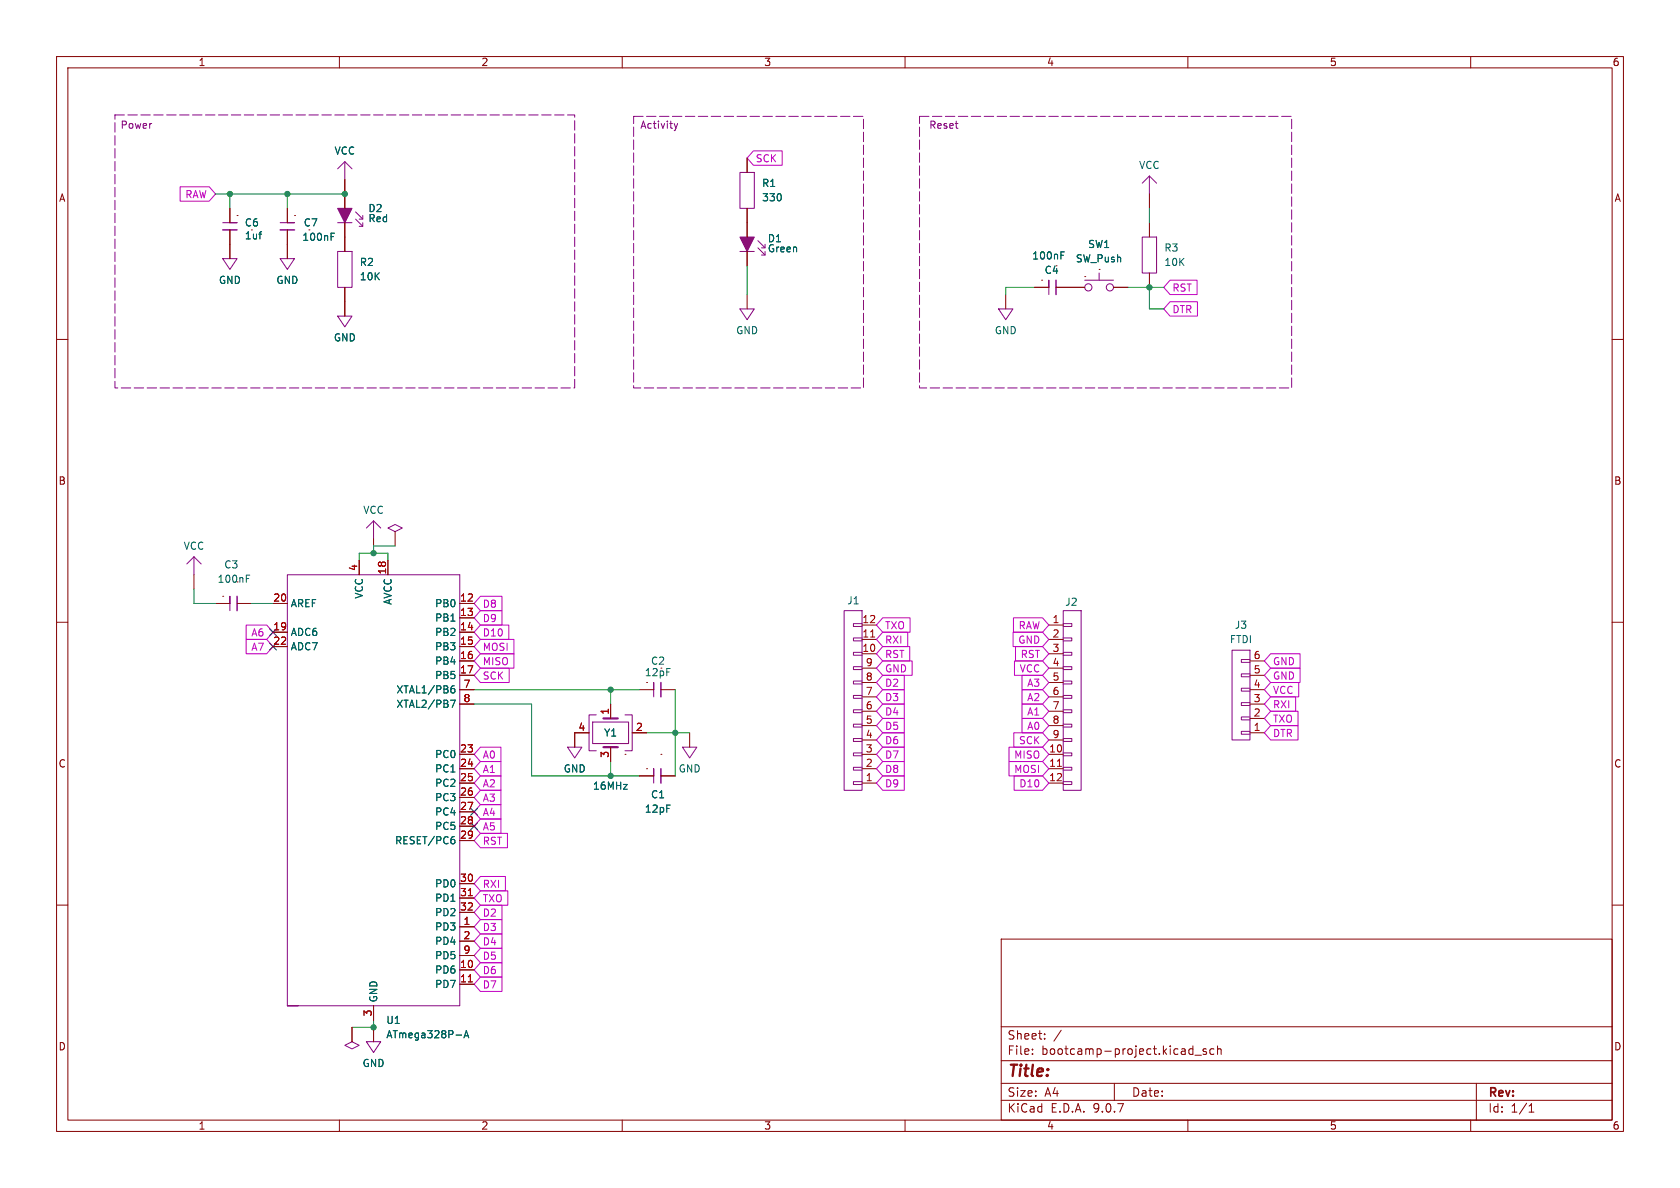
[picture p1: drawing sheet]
<svg xmlns="http://www.w3.org/2000/svg" width="297mm" height="210mm" viewBox="0 0 297 210" stroke-linecap="round" stroke-linejoin="round" font-family="sans-serif">
<g fill="none" stroke="#840000" stroke-width=".18">
<path d="M10 10h277v190h-277zM12 12h273v186h-273zM60 10v2M110 10v2M160 10v2M210 10v2M260 10v2M40.6 36.8v2.6M41.9 38.1h.1M50.8 36.8v2.6M52.1 38.1h.1M61 31.8v5"/>
<path d="M61 39.4v5.1M132.1 27.9v2.6M132.1 36.8v5.1M203.2 34.3v2.5M203.2 39.4v2.5M40.6 40.6v5.1M50.8 40.6v5.1M61 50.8v5.1M132.1 44.5v2.5M132.1 52.1v2.5M177.8 52.1v2.5M182.9 50.8h2.5"/>
<path d="M184.1 49.5h.1M186.7 50.8h5.1M191.8 48.9h.1M194.3 47.6h.1M196.8 50.8h2.6M203.2 48.3v2.5M10 60h2M285 60h2M63.5 99.1v2.5M66 95.3v2.5M68.6 99.1v2.5M69.8 94v2.5"/>
<path d="M10 110h2M34.3 101.6v2.5M38.1 106.7h2.5M39.4 105.4h.1M41.9 106.7h2.5M48.3 106.7h2.5M48.3 111.8h2.5M48.3 114.3h2.5M81.3 116.8h2.5M81.3 119.4h2.5M81.3 106.7h2.5M81.3 111.8h2.5"/>
<path d="M81.3 114.3h2.5M81.3 109.2h2.5M152.4 110.5h2.5M152.4 113h2.5M152.4 115.6h2.5M152.4 118.1h2.5M185.4 110.5h2.6M185.4 113h2.6M185.4 115.6h2.6M185.4 118.1h2.6M221 116.8h2.5M221 119.4h2.5"/>
<path d="M285 110h2M81.3 121.9h2.5M81.3 124.5h2.5M81.3 133.4h2.5M81.3 135.9h2.5M81.3 138.4h2.5M104.1 129.5h-2.5v2.6M107.9 124.5v2.5M107.9 132.1v2.5M110.5 133.4h.1M111.8 129.5h2.5M113 121.9h2.6"/>
<path d="M113 137.2h2.6M114.3 135.9h.1M116.8 133.4h.1M116.8 121.9h2.6M116.8 137.2h2.6M121.9 129.5v2.6M152.4 133.4h2.5M152.4 135.9h2.5M152.4 138.4h2.5M152.4 120.7h2.5M152.4 123.2h2.5M152.4 125.7h2.5"/>
<path d="M152.4 128.3h2.5M152.4 130.8h2.5M185.4 133.4h2.6M185.4 135.9h2.6M185.4 138.4h2.6M185.4 120.7h2.6M185.4 123.2h2.6M185.4 125.7h2.6M185.4 128.3h2.6M185.4 130.8h2.6M221 121.9h2.5M221 124.5h2.5"/>
<path d="M221 127h2.5M221 129.5h2.5M81.3 141h2.5M81.3 143.5h2.5M81.3 146.1h2.5M81.3 148.6h2.5M81.3 156.2h2.5M81.3 158.8h2.5M10 160h2M66 177.8v2.5M81.3 161.3h2.5M81.3 163.8h2.5"/>
<path d="M81.3 166.4h2.5M81.3 168.9h2.5M81.3 171.5h2.5M81.3 174h2.5M177 166h108v32h-108zM285 160h2M60 198v2M62.2 181.6v2.6M66 181.6v2.6M110 198v2M160 198v2M177 194.5h108"/>
<path d="M177 191.5h108M177 187.5h108M177 181.5h108M182.5 186.3v.1M182.5 185.5v.1M184.7 183.6v.1M184.7 182.8v.1M187.6 182.1l-1.3 2M197 191.5v3M210 198v2M210.5 185.4l.4 .1M210.9 184.9v1.5"/>
<path d="M210.9 186.3l-.4 .1M211.2 186.5h1.2M213.2 185.5l-.3-.1-.2 .2v.2l.5 .2v.3h-.5M214.6 185.5l-.4-.1-.3 .3v.4l.1 .2h.6M215.2 185.5l.3-.1 .3 .1 .1 .9M215.2 184.9v1.5M260 198v2M261 191.5v6.5M270.3 196.6h.9M270.3 195.5l.4-.4v1.5"/>
</g>
<g fill="none" stroke="#840084" stroke-width=".18">
<path d="M39.4 39.4h1.2M40.6 39.4h1.3h-1.3M49.5 39.4h1.3M50.8 39.4h1.3h-1.3M59.7 39.4h2.5M61 28.6l-1.3 1.2M61 28.6v3.2M61 28.6l1.2 1.2M62.9 37.5l1.2 1.2M62.9 38.7l1.2 1.3M64.1 38.1v.6h-.6M64.1 39.4v.6h-.6"/>
<path d="M119.2 21.8l.3 .9M119.5 22.7l-.3 .4M119.8 21.8l-.3 .9M130.8 30.5h2.5v6.3h-2.5zM203.2 31.1l-1.3 1.3M203.2 31.1v3.2M203.2 31.1l1.3 1.3M39.4 45.7h2.5l-1.3 1.9zM49.5 45.7h2.6l-1.3 1.9zM59.7 55.9h2.5l-1.2 1.9zM59.7 44.5h2.5v6.3h-2.5zM130.8 54.6h2.5l-1.2 1.9z"/>
<path d="M130.8 44.5h2.5M134 42.5l1.3 1.3M134 43.8l1.3 1.3M135.3 43.2v.6h-.7M135.3 44.5v.6h-.7M176.5 54.6h2.6l-1.3 1.9zM185.4 50.8v-1.3v1.3M185.4 50.8v1.3M191.8 49.5h5M194.3 48.3v1.2M201.9 41.9h2.6v6.4h-2.6zM34.3 98.4l-1.3 1.3"/>
<path d="M34.3 98.4v3.2M34.3 98.4l1.3 1.3M66 92.1l-1.2 1.2M66 92.1v3.2M66 92.1l1.3 1.2M68.6 93.3l1.2-.6 1.3 .6-1.3 .7zM40.6 106.7v-1.3v1.3M40.6 106.7v1.3M149.2 108h3.2v31.7h-3.2zM152.4 110.2h-1.5v.5h1.5M152.4 112.8h-1.5v.5h1.5M152.4 115.3h-1.5v.5h1.5"/>
<path d="M152.4 117.9h-1.5v.5h1.5M188 108h3.1v31.7h-3.1zM188 110.2h1.5v.5h-1.5M188 112.8h1.5v.5h-1.5M188 115.3h1.5v.5h-1.5M188 117.9h1.5v.5h-1.5M217.8 114.9h3.2v15.9h-3.2zM221 116.6h-1.5v.5h1.5M221 119.1h-1.5v.5h1.5M100.3 132.1h2.6l-1.3 1.9zM104.8 127.6h6.3v3.8h-6.3zM105.4 126.4h-1.3v6.3h1.3"/>
<path d="M110.5 126.4h1.3v6.3h-1.3M115.6 137.2v-1.3v1.3M115.6 121.9v-1.2v1.2M115.6 121.9v1.3M115.6 137.2v1.2M120.6 132.1h2.6l-1.3 1.9zM152.4 120.4h-1.5v.5h1.5M152.4 122.9h-1.5v.5h1.5M152.4 125.5h-1.5v.5h1.5M152.4 128h-1.5v.5h1.5M152.4 130.6h-1.5v.5h1.5M152.4 133.1h-1.5v.5h1.5"/>
<path d="M152.4 135.6h-1.5v.5h1.5M152.4 138.2h-1.5v.5h1.5M188 120.4h1.5v.5h-1.5M188 122.9h1.5v.5h-1.5M188 125.5h1.5v.5h-1.5M188 128h1.5v.5h-1.5M188 130.6h1.5v.5h-1.5M188 133.1h1.5v.5h-1.5M188 135.6h1.5v.5h-1.5M188 138.2h1.5v.5h-1.5M221 121.7h-1.5v.5h1.5M221 124.2h-1.5v.5h1.5"/>
<path d="M221 126.7h-1.5v.6h1.5M221 129.3h-1.5v.5h1.5M50.8 177.8v-76.2h30.5v76.2h-30.5h1.9M61 184.8l1.2-.6 1.3 .6-1.3 .6zM64.8 184.2h2.5l-1.3 1.9z"/>
<circle cx="192.4" cy="50.8" r=".63"/>
<circle cx="196.2" cy="50.8" r=".63"/>
</g>
<g fill="#840084" stroke="#840084" stroke-width=".18">
<path d="M130.8 41.9h2.5l-1.2 2.6z"/>
<path d="M59.7 36.8h2.5l-1.2 2.6z"/>
</g>
<path d="M39.4 40.6h2.5M49.5 40.6h2.6M186.7 49.5v2.6M41.9 105.4v2.6M116.8 120.7v2.5M116.8 135.9v2.5" fill="none" stroke="#840084" stroke-width=".25"/>
<g fill="none" stroke="#006464" stroke-width=".18">
<path d="M45.8 41.4h.5M46.1 41h.2M58.5 41.8h.5M58.5 41.2h.6M187.6 45.1h.4M187.6 44.5h.6M43.5 102.3h.5M43.5 101.7h.7M79.6 123.8h.9l-.6 1.2M79.8 121.8l.4-.1 .2 .3-.1 .4-.4 .1-.1-.1M80.3 121.2l-.4 .1-.1 .2M79.9 148.4h.3l.2 .2v.4l-.5 .2"/>
<path d="M80.1 147.9h.2M80.6 183h1M82 183.5l.4-1.3 .5 1.3M82.1 183.1h.6"/>
</g>
<path d="M153.9 112.6h.7M186.9 135.5h.8M82.8 158.3h.7M82.8 173.6h.7" fill="none" stroke="#a90000" stroke-width=".18"/>
<path d="M106.7 127h2.5M106.7 132.1h2.5" fill="none" stroke="#840084" stroke-width=".38"/>
<g fill="none" stroke="#c200c2" stroke-width=".18">
<path d="M31.8 33h5.2l1.1 1.3-1.1 1.3h-5.2zM133.2 26.7h5.1v2.5h-5.1l-1.1-1.3zM206.9 53.3h4.8v2.6h-4.8l-1.2-1.3zM206.9 49.5h4.7v2.6h-4.7l-1.2-1.3zM43.5 113h3.6l1.2 1.3-1.2 1.3h-3.6zM43.5 110.5h3.6l1.2 1.3-1.2 1.2h-3.6zM84.9 110.5h5.1v2.5h-5.1l-1.1-1.2zM84.9 113h6v2.6h-6l-1.1-1.3zM84.9 115.6h6v2.5h-6l-1.1-1.3zM84.9 105.4h3.8v2.6h-3.8l-1.1-1.3zM84.9 107.9h3.8v2.6h-3.8l-1.1-1.3zM84.9 118.1h5.1v2.6h-5.1l-1.1-1.3z"/>
<path d="M156.1 114.3h4.7v2.5h-4.7l-1.2-1.2zM156.1 109.2h4.8v2.6h-4.8l-1.2-1.3zM156.1 111.8h4.4v2.5h-4.4l-1.2-1.3zM156.1 116.8h5.2v2.6h-5.2l-1.2-1.3zM156.1 119.4h3.8v2.5h-3.8l-1.2-1.2zM179.1 111.8h5.2l1.1 1.2-1.1 1.3h-5.2zM179.2 109.2h5.1l1.1 1.3-1.1 1.3h-5.1zM179.3 116.8h5l1.1 1.3-1.1 1.3h-5zM179.5 114.3h4.8l1.1 1.3-1.1 1.2h-4.8zM180.7 119.4h3.6l1.1 1.3-1.1 1.2h-3.6zM224.6 118.1h5.2v2.6h-5.2l-1.1-1.3zM224.6 115.6h5.2v2.5h-5.2l-1.1-1.3z"/>
<path d="M84.9 134.6h3.7v2.6h-3.7l-1.1-1.3zM84.9 132.1h3.7v2.5h-3.7l-1.1-1.2zM84.9 139.7h3.7v2.5h-3.7l-1.1-1.2zM84.9 137.2h3.7v2.5h-3.7l-1.1-1.3zM156.1 127h3.8v2.5h-3.8l-1.2-1.2zM156.1 137.2h3.8v2.5h-3.8l-1.2-1.3zM156.1 132.1h3.8v2.5h-3.8l-1.2-1.2zM156.1 134.6h3.8v2.6h-3.8l-1.2-1.3zM156.1 129.5h3.8v2.6h-3.8l-1.2-1.3zM156.1 124.5h3.8v2.5h-3.8l-1.2-1.3zM156.1 121.9h3.8v2.6h-3.8l-1.2-1.3zM178.4 134.6h5.9l1.1 1.3-1.1 1.3h-5.9z"/>
<path d="M178.4 132.1h5.9l1.1 1.3-1.1 1.2h-5.9zM179.2 129.5h5.1l1.1 1.3-1.1 1.3h-5.1zM179.3 137.2h5l1.1 1.2-1.1 1.3h-5zM180.7 124.5h3.6l1.1 1.2-1.1 1.3h-3.6zM180.7 121.9h3.6l1.1 1.3-1.1 1.3h-3.6zM180.7 127h3.6l1.1 1.3-1.1 1.2h-3.6zM224.6 120.6h5v2.6h-5l-1.1-1.3zM224.6 123.2h4.4v2.5h-4.4l-1.1-1.2zM224.6 128.3h4.9v2.5h-4.9l-1.1-1.3zM224.6 125.7h4.9v2.6h-4.9l-1.1-1.3zM84.9 157.5h4.9v2.5h-4.9l-1.1-1.2zM84.9 147.3h4.8v2.6h-4.8l-1.1-1.3z"/>
<path d="M84.9 144.8h3.7v2.5h-3.7l-1.1-1.2zM84.9 154.9h4.4v2.6h-4.4l-1.1-1.3zM84.9 142.2h3.7v2.6h-3.7l-1.1-1.3zM84.9 172.7h3.8v2.6h-3.8l-1.1-1.3zM84.9 160h3.8v2.6h-3.8l-1.1-1.3zM84.9 162.6h3.8v2.5h-3.8l-1.1-1.3zM84.9 165.1h3.8v2.5h-3.8l-1.1-1.2zM84.9 167.6h3.8v2.6h-3.8l-1.1-1.3zM84.9 170.2h3.8v2.5h-3.8l-1.1-1.2z"/>
</g>
<g fill="none" stroke="#009600" stroke-width=".18">
<path d="M38.1 34.3h22.9M40.6 34.3v2.5M50.8 34.3v2.5M203.2 36.8v2.6M132.1 47v5.1M182.9 50.8h-5.1v1.3M199.4 50.8h6.3M203.2 50.8v3.8h2.5M63.5 99.1v-1.3h5.1v1.3M69.8 96.5h-3.8v1.3M34.3 104.1v2.6h3.8M44.4 106.7h3.9"/>
<path d="M83.8 124.5h10.2v12.7h19M83.8 121.9h29.2M107.9 121.9v2.6M107.9 134.6v2.6M114.3 129.5h7.6M119.4 121.9v15.3M66 180.3v1.3h-3.8"/>
</g>
<path d="M47.7 113.7l1.2 1.2M47.7 111.2l1.2 1.2M48.9 113.7l-1.2 1.2M48.9 111.2l-1.2 1.2M83.2 145.4l1.2 1.3M83.2 142.9l1.2 1.2M84.4 145.4l-1.2 1.3M84.4 142.9l-1.2 1.2" fill="none" stroke="#000084" stroke-width=".18"/>
<path d="M20.3 20.3h81.3v48.3h-81.3zM112 20.6h40.7v48h-40.7zM162.6 20.6h65.7v48h-65.7z" fill="none" stroke="#840084" stroke-width=".18" stroke-dasharray="1.7 .6"/>
<g fill="#009600" stroke="#009600" stroke-width=".18">
<circle cx="50.8" cy="34.3" r=".46"/>
<circle cx="61" cy="34.3" r=".46"/>
<circle cx="107.9" cy="121.9" r=".46"/>
<circle cx="66" cy="97.8" r=".46"/>
<circle cx="40.6" cy="34.3" r=".46"/>
<circle cx="203.2" cy="50.8" r=".46"/>
<circle cx="66" cy="181.6" r=".46"/>
<circle cx="107.9" cy="137.2" r=".46"/>
<circle cx="119.4" cy="129.5" r=".46"/>
</g>
<text font-size="2.8" fill="#840000" x="178" y="190.9">Title:</text>
<g font-size="2.1" fill="#840000">
<text x="178" y="184">Sheet:</text>
<text x="178" y="186.7">File:</text>
<text x="184.1" y="186.7">bootcamp-project.kicad_sch</text>
<text x="178" y="196.9">KiCad</text>
<text x="178" y="194.1">Size:</text>
<text x="184.7" y="194.1">A4</text>
<text x="185.7" y="196.9">E.D.A.</text>
<text x="193.3" y="196.9">9.0.7</text>
<text x="200" y="194.1">Date:</text>
<text x="263" y="194.3">Rev:</text>
<text x="263" y="196.9">Id:</text>
<text x="267.1" y="196.9">1/1</text>
</g>
<g font-size="1.8" fill="#840000">
<text x="35" y="11.9">1</text>
<text x="85" y="11.9">2</text>
<text x="135" y="11.9">3</text>
<text x="185" y="11.9">4</text>
<text x="235" y="11.9">5</text>
<text x="285" y="11.9">6</text>
<text x="10.3" y="35.9">A</text>
<text x="285.3" y="35.9">A</text>
<text x="10.3" y="85.9">B</text>
<text x="285.3" y="85.9">B</text>
<text x="10.3" y="135.9">C</text>
<text x="285.3" y="135.9">C</text>
<text x="10.3" y="185.9">D</text>
<text x="285.3" y="185.9">D</text>
<text x="35" y="199.9">1</text>
<text x="85" y="199.9">2</text>
<text x="135" y="199.9">3</text>
<text x="185" y="199.9">4</text>
<text x="235" y="199.9">5</text>
<text x="285" y="199.9">6</text>
</g>
<g font-size="1.8" fill="#840084">
<text x="21.2" y="23">Power</text>
<text x="113.1" y="23">Activity</text>
<text x="164.2" y="23">Reset</text>
</g>
<g font-size="1.8" fill="#006464">
<text x="59" y="27.5">VCC</text>
<text x="134.6" y="33.2">R1</text>
<text x="134.6" y="35.8">330</text>
<text x="201.3" y="30.1">VCC</text>
<text x="43.2" y="40.2">C6</text>
<text x="53.6" y="40.2">C7</text>
<text x="65" y="37.7">D2</text>
<text x="65" y="39.5">Red</text>
<text x="43.2" y="42.5">1uf</text>
<text x="53.3" y="42.8">100nF</text>
<text x="63.5" y="47.2">R2</text>
<text x="135.6" y="43">D1</text>
<text x="135.6" y="44.8">Green</text>
<text x="182.4" y="46.1">100nF</text>
<text x="190.1" y="46.6">SW_Push</text>
<text x="192.3" y="44">SW1</text>
<text x="205.7" y="44.7">R3</text>
<text x="205.7" y="47.2">10K</text>
<text x="38.6" y="50.4">GND</text>
<text x="48.8" y="50.4">GND</text>
<text x="63.5" y="49.8">10K</text>
<text x="184.6" y="48.6">C4</text>
<text x="130" y="59.3">GND</text>
<text x="175.8" y="59.3">GND</text>
<text x="58.9" y="60.6">GND</text>
<text x="64.1" y="91">VCC</text>
<text x="32.4" y="97.4">VCC</text>
<text x="39.6" y="100.7">C3</text>
<text x="38.4" y="103.2">100nF</text>
<text x="51.3" y="107.5">AREF</text>
<text x="64.4" y="105.9" transform="rotate(-90 64.4 105.9)">VCC</text>
<text x="69.4" y="107" transform="rotate(-90 69.4 107)">AVCC</text>
<text x="76.8" y="107.5">PB0</text>
<text x="149.7" y="107">J1</text>
<text x="188.2" y="107.3">J2</text>
<text x="51.3" y="112.6">ADC6</text>
<text x="76.8" y="110.1">PB1</text>
<text x="76.8" y="112.6">PB2</text>
<text x="217.3" y="113.9">FTDI</text>
<text x="218.2" y="111.4">J3</text>
<text x="51.3" y="115.2">ADC7</text>
<text x="76.8" y="115.2">PB3</text>
<text x="76.8" y="117.7">PB4</text>
<text x="113.9" y="119.7">12pF</text>
<text x="115" y="117.7">C2</text>
<text x="70" y="122.8">XTAL1/PB6</text>
<text x="70" y="125.3">XTAL2/PB7</text>
<text x="76.8" y="120.2">PB5</text>
<text x="106.7" y="130.4">Y1</text>
<text x="76.8" y="134.2">PC0</text>
<text x="76.8" y="136.8">PC1</text>
<text x="99.6" y="136.8">GND</text>
<text x="119.9" y="136.8">GND</text>
<text x="76.8" y="139.3">PC2</text>
<text x="76.8" y="141.8">PC3</text>
<text x="104.7" y="139.8">16MHz</text>
<text x="113.9" y="143.9">12pF</text>
<text x="115" y="141.3">C1</text>
<text x="69.7" y="149.5">RESET/PC6</text>
<text x="76.8" y="144.4">PC4</text>
<text x="76.8" y="146.9">PC5</text>
<text x="76.8" y="157.1">PD0</text>
<text x="76.8" y="159.6">PD1</text>
<text x="76.8" y="162.2">PD2</text>
<text x="76.8" y="164.7">PD3</text>
<text x="76.8" y="167.2">PD4</text>
<text x="76.8" y="169.8">PD5</text>
<text x="76.8" y="172.3">PD6</text>
<text x="66.9" y="177.3" transform="rotate(-90 66.9 177.3)">GND</text>
<text x="76.8" y="174.9">PD7</text>
<text x="68.2" y="181.2">U1</text>
<text x="68.2" y="183.7">ATmega328P-A</text>
<text x="64" y="188.8">GND</text>
</g>
<g font-size="1.8" fill="#c200c2">
<text x="133.5" y="28.9">SCK</text>
<text x="32.7" y="35.2">RAW</text>
<text x="207.2" y="51.8">RST</text>
<text x="207.2" y="55.6">DTR</text>
<text x="85.2" y="107.6">D8</text>
<text x="44.3" y="112.7">A6</text>
<text x="85.2" y="112.7">D10</text>
<text x="85.2" y="110.2">D9</text>
<text x="156.4" y="111.4">TXO</text>
<text x="156.4" y="114">RXI</text>
<text x="179.9" y="114">GND</text>
<text x="180" y="111.4">RAW</text>
<text x="44.3" y="115.3">A7</text>
<text x="85.2" y="115.3">MOSI</text>
<text x="85.2" y="117.8">MISO</text>
<text x="156.4" y="116.5">RST</text>
<text x="156.4" y="119.1">GND</text>
<text x="180.2" y="119.1">VCC</text>
<text x="180.3" y="116.5">RST</text>
<text x="224.9" y="117.8">GND</text>
<text x="85.2" y="120.3">SCK</text>
<text x="156.4" y="121.6">D2</text>
<text x="156.4" y="124.1">D3</text>
<text x="181.5" y="124.1">A2</text>
<text x="181.5" y="121.6">A3</text>
<text x="224.9" y="120.3">GND</text>
<text x="224.9" y="122.9">VCC</text>
<text x="224.9" y="125.4">RXI</text>
<text x="156.4" y="129.2">D5</text>
<text x="156.4" y="131.8">D6</text>
<text x="156.4" y="126.7">D4</text>
<text x="180" y="131.8">SCK</text>
<text x="181.5" y="126.7">A1</text>
<text x="181.5" y="129.2">A0</text>
<text x="224.9" y="130.5">DTR</text>
<text x="224.9" y="128">TXO</text>
<text x="85.2" y="136.8">A1</text>
<text x="85.2" y="134.3">A0</text>
<text x="156.4" y="134.3">D7</text>
<text x="156.4" y="136.8">D8</text>
<text x="179.2" y="136.8">MOSI</text>
<text x="179.2" y="134.3">MISO</text>
<text x="85.2" y="141.9">A3</text>
<text x="85.2" y="139.4">A2</text>
<text x="156.4" y="139.4">D9</text>
<text x="180.1" y="139.4">D10</text>
<text x="85.2" y="149.5">RST</text>
<text x="85.2" y="147">A5</text>
<text x="85.2" y="144.5">A4</text>
<text x="85.2" y="159.7">TXO</text>
<text x="85.2" y="157.2">RXI</text>
<text x="85.2" y="162.2">D2</text>
<text x="85.2" y="164.8">D3</text>
<text x="85.2" y="167.3">D4</text>
<text x="85.2" y="169.9">D5</text>
<text x="85.2" y="172.4">D6</text>
<text x="85.2" y="174.9">D7</text>
</g>
<g font-size="1.8" fill="#a90000">
<text x="63.2" y="101" transform="rotate(-90 63.2 101)">4</text>
<text x="68.3" y="101.6" transform="rotate(-90 68.3 101.6)">18</text>
<text x="48.2" y="106.4">20</text>
<text x="81.2" y="106.4">12</text>
<text x="48.2" y="111.5">19</text>
<text x="81.2" y="109">13</text>
<text x="81.2" y="111.5">14</text>
<text x="152.4" y="110.2">12</text>
<text x="152.4" y="112.8">11</text>
<text x="186" y="110.2">1</text>
<text x="186" y="112.8">2</text>
<text x="48.2" y="114">22</text>
<text x="81.2" y="114">15</text>
<text x="81.2" y="116.6">16</text>
<text x="81.2" y="119.1">17</text>
<text x="152.4" y="115.3">10</text>
<text x="153" y="117.9">9</text>
<text x="186" y="115.3">3</text>
<text x="186" y="117.9">4</text>
<text x="221.5" y="116.6">6</text>
<text x="221.5" y="119.1">5</text>
<text x="81.8" y="121.7">7</text>
<text x="81.8" y="124.2">8</text>
<text x="153" y="120.4">8</text>
<text x="153" y="122.9">7</text>
<text x="153" y="125.5">6</text>
<text x="186" y="120.4">5</text>
<text x="186" y="122.9">6</text>
<text x="186" y="125.5">7</text>
<text x="221.5" y="121.7">4</text>
<text x="221.5" y="124.2">3</text>
<text x="102.2" y="129.3">4</text>
<text x="107.7" y="126.4" transform="rotate(-90 107.7 126.4)">1</text>
<text x="112.3" y="129.3">2</text>
<text x="153" y="128">5</text>
<text x="153" y="130.6">4</text>
<text x="186" y="128">8</text>
<text x="186" y="130.6">9</text>
<text x="221.5" y="126.7">2</text>
<text x="221.5" y="129.3">1</text>
<text x="81.2" y="133.1">23</text>
<text x="81.2" y="135.6">24</text>
<text x="107.7" y="134.1" transform="rotate(-90 107.7 134.1)">3</text>
<text x="153" y="133.1">3</text>
<text x="153" y="135.6">2</text>
<text x="185.4" y="133.1">10</text>
<text x="185.4" y="135.6">11</text>
<text x="81.2" y="138.2">25</text>
<text x="81.2" y="140.7">26</text>
<text x="81.2" y="143.3">27</text>
<text x="153" y="138.2">1</text>
<text x="185.4" y="138.2">12</text>
<text x="81.2" y="145.8">28</text>
<text x="81.2" y="148.3">29</text>
<text x="81.2" y="156">30</text>
<text x="81.2" y="158.5">31</text>
<text x="81.2" y="161">32</text>
<text x="81.8" y="163.6">1</text>
<text x="81.8" y="166.1">2</text>
<text x="81.2" y="171.2">10</text>
<text x="81.2" y="173.7">11</text>
<text x="81.8" y="168.7">9</text>
<text x="65.8" y="179.8" transform="rotate(-90 65.8 179.8)">3</text>
</g>
</svg>
